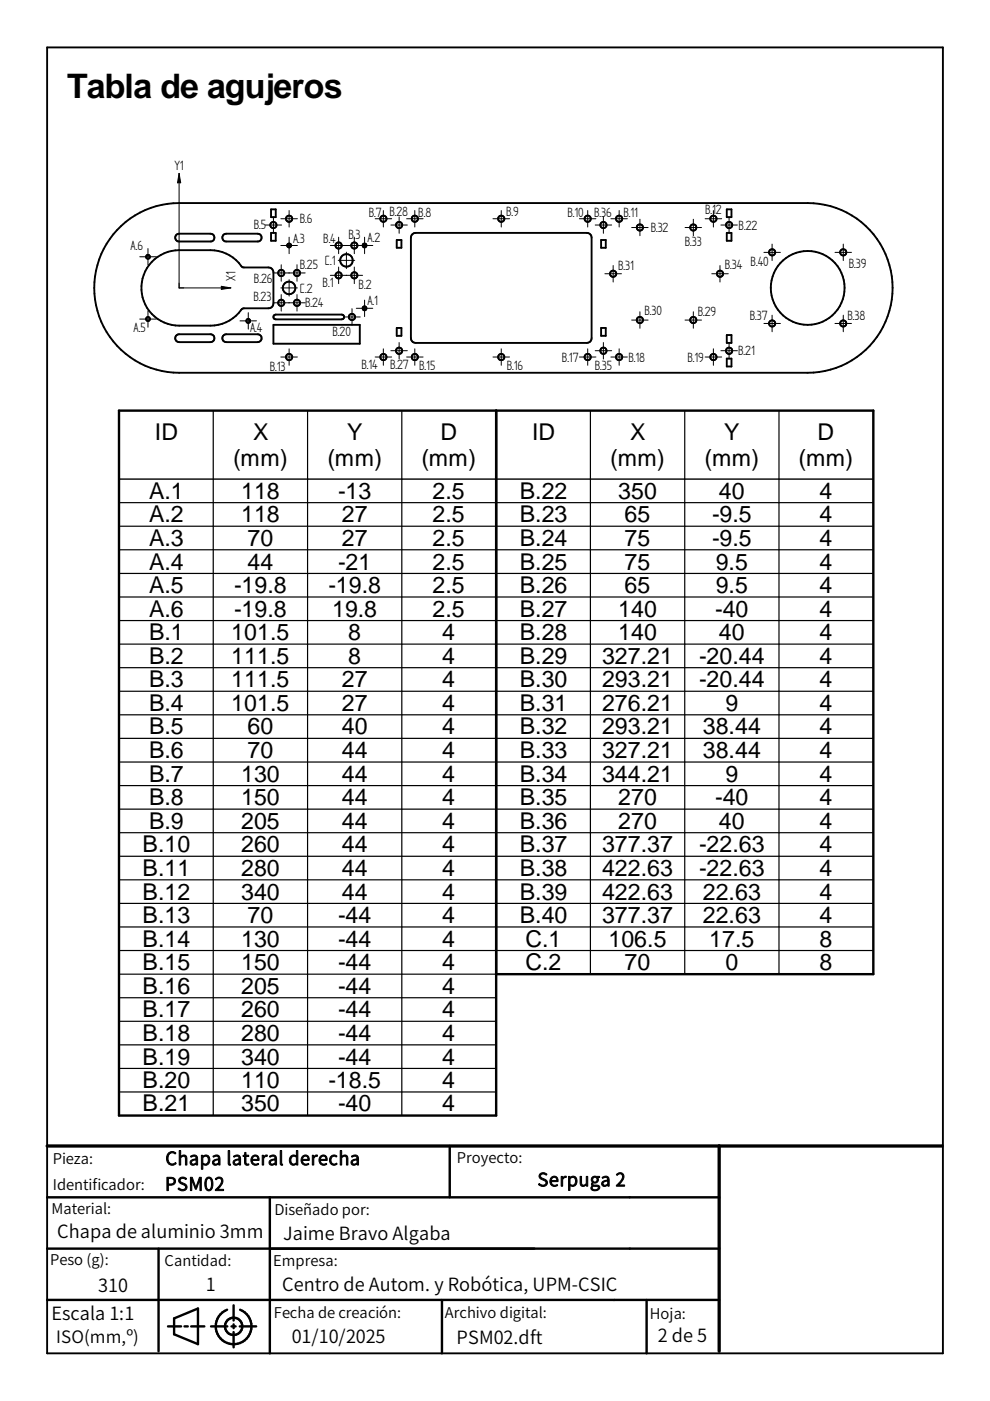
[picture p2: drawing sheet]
<svg xmlns="http://www.w3.org/2000/svg" width="210mm" height="297mm" viewBox="0 0 210 297" stroke-linecap="round" stroke-linejoin="round" font-family="sans-serif">
<g fill="none" stroke="#000" stroke-width=".4">
<path d="M10 10.1h189.9v276.8h-189.9zM25.7 47.9a17.8 17.8 0 0 1 12.3-4.8h133.3a18 18 0 0 1 18 17.9 18 18 0 0 1-18 18h-133.3a18 18 0 0 1-16.8-11.4 18 18 0 0 1 4.5-19.7zM32.2 55.5a8.1 8.1 0 0 1 5.8-2.5h6.6a8.1 8.1 0 0 1 6.7 3.6l.4 .1h5.3a1.02 1.02 0 0 1 1 1v6.7a1.03 1.03 0 0 1-1 1h-5.3l-.4 .1a8.1 8.1 0 0 1-6.7 3.5h-6.6a8 8 0 0 1-7.4-4.8 8 8 0 0 1 1.6-8.7zM37.3 49.9l.7-.3h6.6a.83 .83 0 0 1 .9 .8 .83 .83 0 0 1-.9 .8h-6.6a.83 .83 0 0 1-.8-.4 .83 .83 0 0 1 .1-.9zM47.3 49.9l.7-.3h6.6a.83 .83 0 0 1 .9 .8 .83 .83 0 0 1-.9 .8h-6.6a.83 .83 0 0 1-.8-.4 .83 .83 0 0 1 .1-.9zM57.5 49.4h1v1.7h-1zM57.5 44.4h1v1.6h-1zM84.1 50.9h1v1.6h-1zM87.5 49.6l.6-.2h36.3a.98 .98 0 0 1 1 1v21.3a1.02 1.02 0 0 1-1 1h-36.3a.98 .98 0 0 1-1-1v-21.3zM127.4 50.9h1v1.6h-1zM154.1 49.4h1v1.7h-1zM154.1 44.4h1v1.6h-1z"/>
<path d="M37.3 71.2l.7-.3h6.6a.84 .84 0 0 1 .9 .8 .84 .84 0 0 1-.9 .8h-6.9a.85 .85 0 0 1-.4-1.3zM47.3 71.2l.7-.3h6.6a.84 .84 0 0 1 .9 .8 .84 .84 0 0 1-.9 .8h-6.9a.85 .85 0 0 1-.4-1.3zM58 68.9h18.3v4h-18.3zM58.1 66.8l.4-.1h14a.51 .51 0 0 1 .5 .5 .51 .51 0 0 1-.5 .5h-14l-.5-.3zM84.1 69.5h1v1.7h-1zM127.4 69.5h1v1.7h-1zM154.1 71h1v1.7h-1zM154.1 76h1v1.7h-1z"/>
<circle cx="31.4" cy="54.4" r=".41"/>
<circle cx="58" cy="47.7" r=".67"/>
<circle cx="59.6" cy="57.9" r=".67"/>
<circle cx="61.3" cy="52" r=".42"/>
<circle cx="61.3" cy="46.4" r=".67"/>
<circle cx="63" cy="57.9" r=".66"/>
<circle cx="71.8" cy="52" r=".67"/>
<circle cx="71.8" cy="58.4" r=".67"/>
<circle cx="73.5" cy="55.2" r="1.33"/>
<circle cx="75.1" cy="58.4" r=".67"/>
<circle cx="75.1" cy="52" r=".67"/>
<circle cx="77.3" cy="52" r=".42"/>
<circle cx="81.3" cy="46.4" r=".66"/>
<circle cx="84.6" cy="47.7" r=".66"/>
<circle cx="88" cy="46.4" r=".66"/>
<circle cx="106.3" cy="46.4" r=".67"/>
<circle cx="124.6" cy="46.4" r=".66"/>
<circle cx="127.9" cy="47.7" r=".67"/>
<circle cx="130" cy="58" r=".67"/>
<circle cx="131.3" cy="46.4" r=".66"/>
<circle cx="135.7" cy="48.2" r=".67"/>
<circle cx="147" cy="48.2" r=".67"/>
<circle cx="151.2" cy="46.4" r=".67"/>
<circle cx="152.7" cy="58" r=".66"/>
<circle cx="154.6" cy="47.7" r=".67"/>
<circle cx="163.7" cy="53.5" r=".67"/>
<circle cx="178.8" cy="53.5" r=".67"/>
<circle cx="31.4" cy="67.6" r=".42"/>
<circle cx="52.6" cy="68" r=".42"/>
<circle cx="59.6" cy="64.2" r=".67"/>
<circle cx="61.3" cy="61" r="1.34"/>
<circle cx="61.3" cy="75.7" r=".67"/>
<circle cx="63" cy="64.2" r=".67"/>
<circle cx="74.6" cy="67.2" r=".66"/>
<circle cx="77.3" cy="65.4" r=".42"/>
<circle cx="81.3" cy="75.7" r=".67"/>
<circle cx="84.6" cy="74.4" r=".67"/>
<circle cx="87.9" cy="75.7" r=".67"/>
<circle cx="106.3" cy="75.7" r=".67"/>
<circle cx="124.6" cy="75.7" r=".67"/>
<circle cx="127.9" cy="74.4" r=".67"/>
<circle cx="131.3" cy="75.7" r=".67"/>
<circle cx="135.7" cy="67.8" r=".67"/>
<circle cx="147" cy="67.9" r=".67"/>
<circle cx="151.3" cy="75.7" r=".67"/>
<circle cx="154.6" cy="74.4" r=".67"/>
<circle cx="163.7" cy="68.6" r=".67"/>
<circle cx="171.2" cy="61" r="7.8"/>
<circle cx="178.8" cy="68.6" r=".66"/>
</g>
<path d="M10 243h189.8M152.5 243v43.5" fill="none" stroke="#000" stroke-width=".7"/>
<g fill="none" stroke="#000" stroke-width=".51">
<path d="M105.2 87.1v149.4h-80v-149.4h160v119.4h-80M10 253.9h142.5M57.2 253.9v33M95.4 243v10.9M10 264.7h142.5M10 275.6h142.5M33.6 264.7v21.8M36.9 279.5l5.1-2.1v7.6l-5.1-2.1zM49.5 276.8v3.2M50.9 277.7a3.8 3.8 0 0 1 1.6 5.8 3.8 3.8 0 0 1-6 0 3.8 3.8 0 0 1 1.7-5.8M93.7 275.6v11.3M137.1 275.6v11.3"/>
<path d="M35.6 281.2h2.8M39.1 281.2h.7M40.5 281.2h2.8M44.7 281.2h3.5M49.1 281.2h.9M49.5 280.8v.8M49.5 282.4v3.3M50.8 281.2h3.5"/>
<circle cx="49.5" cy="281.2" r="1.84"/>
</g>
<g fill="none" stroke="#000" stroke-width=".21">
<path d="M38 36.8l.3 2h-.7zM38 36.8v24.2h10.9M29.6 54.4h3.5M31.4 52.7v3.5M56.2 47.7h3.5M57.9 57.9h6.8M58 46v3.5M59.5 52h3.6M59.5 46.4h3.6M59.6 56.1v3.5M61.3 44.6v3.5M61.3 50.3v3.5"/>
<path d="M61.3 59.3v3.5M63 56.1v3.5M70 58.4h6.9M70 52h9M71.7 55.2h3.5M71.8 50.3v3.5M71.8 56.6v3.5M73.4 53.5v3.5M75.1 50.3v3.5M75.1 56.6v3.5M77.3 50.3v3.5M79.5 46.4h3.5"/>
<path d="M81.3 44.6v3.5M82.9 47.7h3.5M84.6 46v3.5M86.2 46.4h3.5M87.9 44.6v3.5M104.5 46.4h3.5M106.3 44.6v3.5M122.9 46.4h3.4M124.6 44.6v3.5M126.2 47.7h3.5M127.9 46v3.5M128.2 58h3.6"/>
<path d="M129.5 46.4h3.5M130 56.3v3.5M131.3 44.6v3.5M133.9 48.2h3.5M135.7 46.5v3.5M145.2 48.2h3.5M147 46.5v3.5M149.5 46.4h3.5M150.9 58h3.5M151.3 44.6v3.5M152.7 56.3v3.5M152.8 47.7h3.5"/>
<path d="M154.6 46v3.5M162 53.5h3.5M163.7 51.8v3.4M177 53.5h3.5M178.8 51.8v3.4M29.6 67.6h3.5M31.4 65.9v3.5M46.9 60.7l2 .3-2 .4zM50.9 68h3.5M52.6 66.3v3.5M57.9 64.2h6.8M59.5 61h3.6"/>
<path d="M59.5 75.7h3.6M59.6 62.5v3.5M61.3 74v3.4M63 62.5v3.5M72.9 67.2h3.5M74.6 65.4v3.6M75.5 65.4h3.5M77.3 63.6v3.5M79.5 75.7h3.5M81.3 74v3.4M82.9 74.4h3.5M84.6 72.6v3.5"/>
<path d="M86.2 75.7h3.5M87.9 74v3.4M104.5 75.7h3.5M106.3 74v3.4M122.9 75.7h3.4M124.6 74v3.4M126.2 74.4h3.5M127.9 72.6v3.5M129.5 75.7h3.5M131.3 74v3.4M133.9 67.9h3.5M135.7 66.1v3.5"/>
<path d="M145.2 67.9h3.5M147 66.1v3.5M149.5 75.7h3.5M151.3 74v3.4M152.8 74.4h3.5M154.6 72.6v3.5M162 68.6h3.5M163.7 66.8v3.5M177 68.6h3.5M178.8 66.8v3.5"/>
</g>
<path d="M38 36.8l.3 2h-.7zM46.9 60.7l2 .3-2 .4z" fill="#000"/>
<g fill="none" stroke="#000" stroke-width=".25">
<path d="M45.2 87.1v149.4M65.2 87.1v149.4M85.2 87.1v149.4M125.2 87.1v119.4M145.2 87.1v119.4M165.2 87.1v119.4M25.2 106.6h160M25.2 111.6h160M25.2 116.6h160M25.2 121.6h160M25.2 126.6h160M25.2 131.6h160"/>
<path d="M25.2 136.6h160M25.2 141.6h160M25.2 146.6h160M25.2 151.6h160M25.2 156.5h160M25.2 161.6h160M25.2 166.6h160M25.2 171.6h160M25.2 176.6h160M25.2 181.5h160M25.2 186.5h160M25.2 191.5h160"/>
<path d="M25.2 196.5h160M25.2 201.5h160M25.2 206.5h80M25.2 211.5h80M25.2 216.5h80M25.2 221.5h80M25.2 226.5h80M25.2 231.5h80"/>
</g>
<path d="M25.2 101.6h160" fill="none" stroke="#000" stroke-width=".3"/>
<text font-size="7.2" x="14.2" y="20.7">Tabla de agujeros</text>
<g font-size="4.9">
<text x="32.9" y="93.3">ID</text>
<text x="53.7" y="93.3">X</text>
<text x="73.6" y="93.3">Y</text>
<text x="93.4" y="93.3">D</text>
<text x="112.8" y="93.3">ID</text>
<text x="133.6" y="93.3">X</text>
<text x="153.6" y="93.3">Y</text>
<text x="173.4" y="93.3">D</text>
<text x="49.4" y="98.8">(mm)</text>
<text x="69.4" y="98.8">(mm)</text>
<text x="89.3" y="98.8">(mm)</text>
<text x="129.4" y="98.8">(mm)</text>
<text x="149.4" y="98.8">(mm)</text>
<text x="169.3" y="98.8">(mm)</text>
<text x="31.6" y="105.8">A.1</text>
<text x="51.1" y="105.8">118</text>
<text x="71.7" y="105.8">-13</text>
<text x="91.7" y="105.8">2.5</text>
<text x="110.2" y="105.8">B.22</text>
<text x="131.1" y="105.8">350</text>
<text x="152.4" y="105.8">40</text>
<text x="173.7" y="105.8">4</text>
<text x="31.6" y="110.7">A.2</text>
<text x="51.1" y="110.7">118</text>
<text x="72.5" y="110.7">27</text>
<text x="91.7" y="110.7">2.5</text>
<text x="110.2" y="110.7">B.23</text>
<text x="132.4" y="110.7">65</text>
<text x="151" y="110.7">-9.5</text>
<text x="173.7" y="110.7">4</text>
<text x="31.6" y="115.7">A.3</text>
<text x="52.5" y="115.7">70</text>
<text x="72.5" y="115.7">27</text>
<text x="91.7" y="115.7">2.5</text>
<text x="110.2" y="115.7">B.24</text>
<text x="132.4" y="115.7">75</text>
<text x="151" y="115.7">-9.5</text>
<text x="173.7" y="115.7">4</text>
<text x="31.6" y="120.8">A.4</text>
<text x="31.6" y="125.8">A.5</text>
<text x="49.6" y="125.8">-19.8</text>
<text x="52.5" y="120.8">44</text>
<text x="69.6" y="125.8">-19.8</text>
<text x="71.7" y="120.8">-21</text>
<text x="91.7" y="120.8">2.5</text>
<text x="91.7" y="125.8">2.5</text>
<text x="110.2" y="120.8">B.25</text>
<text x="110.2" y="125.8">B.26</text>
<text x="132.4" y="120.8">75</text>
<text x="132.4" y="125.8">65</text>
<text x="151.7" y="120.8">9.5</text>
<text x="151.7" y="125.8">9.5</text>
<text x="173.7" y="120.8">4</text>
<text x="173.7" y="125.8">4</text>
<text x="31.6" y="130.7">A.6</text>
<text x="49.6" y="130.7">-19.8</text>
<text x="70.4" y="130.7">19.8</text>
<text x="91.7" y="130.7">2.5</text>
<text x="110.2" y="130.7">B.27</text>
<text x="131.1" y="130.7">140</text>
<text x="151.6" y="130.7">-40</text>
<text x="173.7" y="130.7">4</text>
<text x="31.6" y="135.7">B.1</text>
<text x="49" y="135.7">101.5</text>
<text x="73.8" y="135.7">8</text>
<text x="93.8" y="135.7">4</text>
<text x="110.2" y="135.7">B.28</text>
<text x="131.1" y="135.7">140</text>
<text x="152.4" y="135.7">40</text>
<text x="173.7" y="135.7">4</text>
<text x="31.6" y="140.7">B.2</text>
<text x="49" y="140.7">111.5</text>
<text x="73.8" y="140.7">8</text>
<text x="93.8" y="140.7">4</text>
<text x="110.2" y="140.7">B.29</text>
<text x="127.7" y="140.7">327.21</text>
<text x="148.2" y="140.7">-20.44</text>
<text x="173.7" y="140.7">4</text>
<text x="31.6" y="145.7">B.3</text>
<text x="49" y="145.7">111.5</text>
<text x="72.5" y="145.7">27</text>
<text x="93.8" y="145.7">4</text>
<text x="110.2" y="145.7">B.30</text>
<text x="127.7" y="145.7">293.21</text>
<text x="148.2" y="145.7">-20.44</text>
<text x="173.7" y="145.7">4</text>
<text x="31.6" y="150.7">B.4</text>
<text x="31.6" y="155.7">B.5</text>
<text x="49" y="150.7">101.5</text>
<text x="52.5" y="155.7">60</text>
<text x="72.5" y="150.7">27</text>
<text x="72.5" y="155.7">40</text>
<text x="93.8" y="150.7">4</text>
<text x="93.8" y="155.7">4</text>
<text x="110.2" y="150.7">B.31</text>
<text x="110.2" y="155.7">B.32</text>
<text x="127.7" y="150.7">276.21</text>
<text x="127.7" y="155.7">293.21</text>
<text x="149" y="155.7">38.44</text>
<text x="153.8" y="150.7">9</text>
<text x="173.7" y="150.7">4</text>
<text x="173.7" y="155.7">4</text>
<text x="31.6" y="160.7">B.6</text>
<text x="52.5" y="160.7">70</text>
<text x="72.5" y="160.7">44</text>
<text x="93.8" y="160.7">4</text>
<text x="110.2" y="160.7">B.33</text>
<text x="127.7" y="160.7">327.21</text>
<text x="149" y="160.7">38.44</text>
<text x="173.7" y="160.7">4</text>
<text x="31.6" y="165.7">B.7</text>
<text x="51.1" y="165.7">130</text>
<text x="72.5" y="165.7">44</text>
<text x="93.8" y="165.7">4</text>
<text x="110.2" y="165.7">B.34</text>
<text x="127.7" y="165.7">344.21</text>
<text x="153.8" y="165.7">9</text>
<text x="173.7" y="165.7">4</text>
<text x="31.6" y="170.7">B.8</text>
<text x="51.1" y="170.7">150</text>
<text x="72.5" y="170.7">44</text>
<text x="93.8" y="170.7">4</text>
<text x="110.2" y="170.7">B.35</text>
<text x="131.1" y="170.7">270</text>
<text x="151.6" y="170.7">-40</text>
<text x="173.7" y="170.7">4</text>
<text x="31.6" y="175.7">B.9</text>
<text x="51.1" y="175.7">205</text>
<text x="72.5" y="175.7">44</text>
<text x="93.8" y="175.7">4</text>
<text x="110.2" y="175.7">B.36</text>
<text x="131.1" y="175.7">270</text>
<text x="152.4" y="175.7">40</text>
<text x="173.7" y="175.7">4</text>
<text x="30.2" y="180.7">B.10</text>
<text x="30.2" y="185.7">B.11</text>
<text x="51.1" y="180.7">260</text>
<text x="51.1" y="185.7">280</text>
<text x="72.5" y="180.7">44</text>
<text x="72.5" y="185.7">44</text>
<text x="93.8" y="180.7">4</text>
<text x="93.8" y="185.7">4</text>
<text x="110.2" y="180.7">B.37</text>
<text x="110.2" y="185.7">B.38</text>
<text x="127.7" y="180.7">377.37</text>
<text x="127.7" y="185.7">422.63</text>
<text x="148.2" y="180.7">-22.63</text>
<text x="148.2" y="185.7">-22.63</text>
<text x="173.7" y="180.7">4</text>
<text x="173.7" y="185.7">4</text>
<text x="30.2" y="190.7">B.12</text>
<text x="51.1" y="190.7">340</text>
<text x="72.5" y="190.7">44</text>
<text x="93.8" y="190.7">4</text>
<text x="110.2" y="190.7">B.39</text>
<text x="127.7" y="190.7">422.63</text>
<text x="149" y="190.7">22.63</text>
<text x="173.7" y="190.7">4</text>
<text x="30.2" y="195.7">B.13</text>
<text x="52.5" y="195.7">70</text>
<text x="71.7" y="195.7">-44</text>
<text x="93.8" y="195.7">4</text>
<text x="110.2" y="195.7">B.40</text>
<text x="127.7" y="195.7">377.37</text>
<text x="149" y="195.7">22.63</text>
<text x="173.7" y="195.7">4</text>
<text x="30.2" y="200.7">B.14</text>
<text x="51.1" y="200.7">130</text>
<text x="71.7" y="200.7">-44</text>
<text x="93.8" y="200.7">4</text>
<text x="111.4" y="200.7">C.1</text>
<text x="129" y="200.7">106.5</text>
<text x="150.4" y="200.7">17.5</text>
<text x="173.7" y="200.7">8</text>
<text x="30.2" y="205.7">B.15</text>
<text x="51.1" y="205.7">150</text>
<text x="71.7" y="205.7">-44</text>
<text x="93.8" y="205.7">4</text>
<text x="111.4" y="205.7">C.2</text>
<text x="132.4" y="205.7">70</text>
<text x="153.8" y="205.7">0</text>
<text x="173.7" y="205.7">8</text>
<text x="30.2" y="210.7">B.16</text>
<text x="30.2" y="215.7">B.17</text>
<text x="51.1" y="210.7">205</text>
<text x="51.1" y="215.7">260</text>
<text x="71.7" y="210.7">-44</text>
<text x="71.7" y="215.7">-44</text>
<text x="93.8" y="210.7">4</text>
<text x="93.8" y="215.7">4</text>
<text x="30.2" y="220.7">B.18</text>
<text x="51.1" y="220.7">280</text>
<text x="71.7" y="220.7">-44</text>
<text x="93.8" y="220.7">4</text>
<text x="30.2" y="225.7">B.19</text>
<text x="51.1" y="225.7">340</text>
<text x="71.7" y="225.7">-44</text>
<text x="93.8" y="225.7">4</text>
<text x="30.2" y="230.7">B.20</text>
<text x="51.1" y="230.7">110</text>
<text x="69.6" y="230.7">-18.5</text>
<text x="93.8" y="230.7">4</text>
<text x="30.2" y="235.6">B.21</text>
<text x="51.1" y="235.6">350</text>
<text x="71.7" y="235.6">-40</text>
<text x="93.8" y="235.6">4</text>
</g>
<g font-size="3.9">
<text x="35.1" y="247">Chapa lateral derecha</text>
<text x="114" y="251.5">Serpuga 2</text>
<text x="35" y="252.4">PSM02</text>
<text x="12.1" y="262.5">Chapa de aluminio 3mm</text>
<text x="60" y="262.8">Jaime Bravo Algaba</text>
<text x="20.8" y="274">310</text>
<text x="43.6" y="273.7">1</text>
<text x="59.8" y="273.8">Centro de Autom. y Robótica, UPM-CSIC</text>
<text x="10.9" y="279.8">Escala 1:1</text>
<text x="61.8" y="284.8">01/10/2025</text>
<text x="96.8" y="285">PSM02.dft</text>
<text x="139.5" y="284.6">2 de 5</text>
</g>
<text font-size="3.6" x="11.9" y="284.8">ISO(mm,º)</text>
<g font-size="3.2">
<text x="37" y="36.1">Y1</text>
<text x="63.6" y="47.2">B.6</text>
<text x="78.2" y="45.9">B.7</text>
<text x="82.5" y="45.9">B.28</text>
<text x="88.7" y="45.9">B.8</text>
<text x="107.3" y="45.8">B.9</text>
<text x="120.3" y="46">B.10</text>
<text x="126" y="46">B.36</text>
<text x="132.2" y="46">B.11</text>
<text x="149.5" y="45.3">B.12</text>
<text x="27.7" y="52.9">A.6</text>
<text x="53.8" y="48.6">B.5</text>
<text x="62.1" y="51.4">A.3</text>
<text x="68.5" y="51.5">B.4</text>
<text x="73.9" y="50.7">B.3</text>
<text x="77.9" y="51.3">A.2</text>
<text x="138" y="49.2">B.32</text>
<text x="145.2" y="52.2">B.33</text>
<text x="156.6" y="48.7">B.22</text>
<text x="49.9" y="59.6" transform="rotate(-90 49.9 59.6)">X1</text>
<text x="63.6" y="57">B.25 C.1</text>
<text x="131.1" y="57.2">B.31</text>
<text x="153.7" y="57.1">B.34 B.40</text>
<text x="180" y="56.7">B.39</text>
<text x="53.8" y="63.9">B.23</text>
<text x="53.8" y="60.1">B.26</text>
<text x="63.6" y="62">C.2</text>
<text x="64.7" y="65">B.24</text>
<text x="68.4" y="60.9">B.1</text>
<text x="76" y="61.2">B.2</text>
<text x="77.9" y="64.7">A.1</text>
<text x="28.3" y="70.5">A.5</text>
<text x="53" y="70.4">A.4</text>
<text x="70.5" y="71.3">B.20</text>
<text x="136.7" y="66.9">B.30</text>
<text x="147.9" y="67">B.29</text>
<text x="159" y="67.9">B.37</text>
<text x="179.7" y="67.8">B.38</text>
<text x="119.1" y="76.8">B.17</text>
<text x="133.2" y="76.8">B.18</text>
<text x="145.8" y="76.7">B.19</text>
<text x="156.5" y="75.3">B.21</text>
<text x="57.2" y="78.6">B.13</text>
<text x="76.6" y="78.3">B.14</text>
<text x="82.7" y="78.3">B.27 B.15</text>
<text x="107.4" y="78.4">B.16</text>
<text x="126.1" y="78.4">B.35</text>
</g>
<g font-size="3.1">
<text x="11.2" y="246.8">Pieza:</text>
<text x="96.9" y="246.6">Proyecto:</text>
<text x="10.9" y="257.4">Material:</text>
<text x="11.2" y="252.3">Identificador:</text>
<text x="58.2" y="257.6">Diseñado por:</text>
<text x="10.6" y="268.3">Peso (g):</text>
<text x="34.9" y="268.4">Cantidad:</text>
<text x="57.9" y="268.4">Empresa:</text>
<text x="58.1" y="279.4">Fecha de creación:</text>
<text x="94.3" y="279.5">Archivo digital:</text>
<text x="137.8" y="279.6">Hoja:</text>
</g>
</svg>
